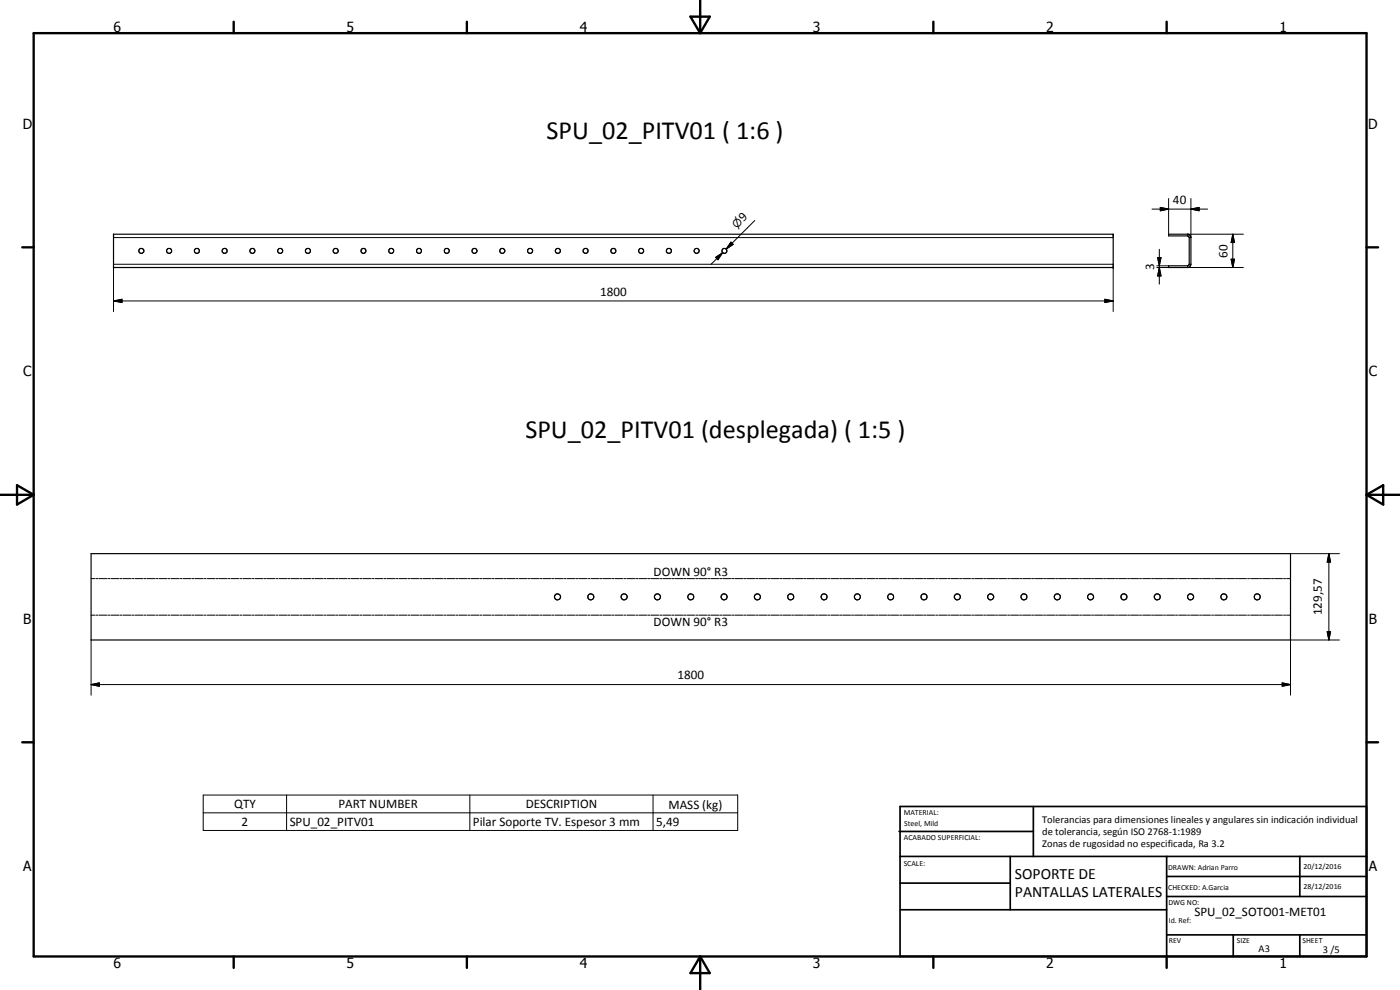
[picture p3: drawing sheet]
<svg xmlns="http://www.w3.org/2000/svg" width="420mm" height="297mm" viewBox="0 0 420 297" stroke-linecap="round" stroke-linejoin="round" font-family="sans-serif">
<g fill="none" stroke="#000" stroke-width=".35">
<path d="M34.1 70.3h300v10h-300zM350.7 70.3h5.9l.6 .4 .2 .6v8l-.4 .8-.4 .2h-5.9v-.5h5.8l.4-.5v-8l-.2-.4-6-.1zM27.3 166.1h360v25.9h-360z"/>
<circle cx="42.4" cy="75.3" r=".76"/>
<circle cx="50.8" cy="75.3" r=".76"/>
<circle cx="59.1" cy="75.3" r=".74"/>
<circle cx="67.4" cy="75.3" r=".76"/>
<circle cx="75.7" cy="75.3" r=".75"/>
<circle cx="84.1" cy="75.3" r=".75"/>
<circle cx="92.4" cy="75.3" r=".76"/>
<circle cx="100.7" cy="75.3" r=".74"/>
<circle cx="109.1" cy="75.3" r=".74"/>
<circle cx="117.4" cy="75.3" r=".75"/>
<circle cx="125.8" cy="75.3" r=".74"/>
<circle cx="134.1" cy="75.3" r=".75"/>
<circle cx="142.4" cy="75.3" r=".74"/>
<circle cx="150.8" cy="75.3" r=".76"/>
<circle cx="159.1" cy="75.3" r=".76"/>
<circle cx="167.4" cy="75.3" r=".74"/>
<circle cx="175.7" cy="75.3" r=".76"/>
<circle cx="184.1" cy="75.3" r=".75"/>
<circle cx="192.4" cy="75.3" r=".75"/>
<circle cx="200.7" cy="75.3" r=".76"/>
<circle cx="209.1" cy="75.3" r=".74"/>
<circle cx="217.4" cy="75.3" r=".75"/>
<circle cx="167.3" cy="179.1" r=".91"/>
<circle cx="177.3" cy="179.1" r=".9"/>
<circle cx="187.3" cy="179.1" r=".9"/>
<circle cx="197.3" cy="179.1" r=".91"/>
<circle cx="207.3" cy="179.1" r=".91"/>
<circle cx="217.3" cy="179.1" r=".89"/>
<circle cx="227.3" cy="179.1" r=".9"/>
<circle cx="237.3" cy="179.1" r=".91"/>
<circle cx="247.3" cy="179.1" r=".91"/>
<circle cx="257.3" cy="179.1" r=".89"/>
<circle cx="267.3" cy="179.1" r=".9"/>
<circle cx="277.3" cy="179.1" r=".91"/>
<circle cx="287.3" cy="179.1" r=".89"/>
<circle cx="297.3" cy="179.1" r=".92"/>
<circle cx="307.3" cy="179.1" r=".9"/>
<circle cx="317.3" cy="179.1" r=".9"/>
<circle cx="327.3" cy="179.1" r=".9"/>
<circle cx="337.3" cy="179.1" r=".92"/>
<circle cx="347.3" cy="179.1" r=".91"/>
<circle cx="357.3" cy="179.1" r=".89"/>
<circle cx="367.3" cy="179.1" r=".9"/>
<circle cx="377.3" cy="179.1" r=".92"/>
</g>
<g fill="#000">
<circle cx="34.1" cy="70.3" r=".18"/>
<circle cx="334.1" cy="70.3" r=".18"/>
<circle cx="34.1" cy="80.3" r=".18"/>
<circle cx="334.1" cy="80.3" r=".18"/>
</g>
<g fill="none" stroke="#000" stroke-width=".3">
<path d="M350.7 59.6v10.7M357.4 59.6v11.7h-.5M34.1 71.3h300M34.1 79.3h300M214.8 77.2l2.1-1.4-1.4 2.1zM216.9 75.8l-3.6 3.5M219.4 72.6l.6 .7-2 1.4zM219.7 73l-1.7 1.7M226.5 66.2l-8.5 8.5M345.7 62.7h16.7M347.2 79.8h3.5M347.4 77.3h1l-.5 2.5z"/>
<path d="M347.9 74.8v10.5M348.2 62.2l2.5 .5-2.5 .5zM356.4 79.8v.5h16.8M356.9 79.3h.5M357.4 62.7l2.5-.5v1zM369.5 77.8h1l-.5 2.5zM370 70.3l.5 2.5h-1zM370 70.3v10M373.2 70.3h-16.8v.5M34.1 90.3l2.5-.5v1zM34.1 90.3h300M34.1 80.3v13.2"/>
<path d="M331.6 89.8l2.5 .5-2.5 .5zM334.1 80.3v13.2M347.2 80.3h3.5M347.9 80.3l.5 2.5h-1zM27.3 173.6h1.2M28.8 173.6h.6M29.7 173.6h2.4M32.4 173.6h.6M33.3 173.6h2.4M36 173.6h.6M36.9 173.6h2.4M39.6 173.6h.6"/>
<path d="M40.5 173.6h2.4M43.2 173.6h.6M44.1 173.6h2.4M46.8 173.6h.6M47.7 173.6h2.4M50.4 173.6h.6M51.3 173.6h2.4M54 173.6h.6M54.9 173.6h2.4M57.6 173.6h.6M58.5 173.6h2.4M61.2 173.6h.6"/>
<path d="M62.1 173.6h2.4M64.8 173.6h.6M65.7 173.6h2.4M68.4 173.6h.6M69.3 173.6h2.4M72 173.6h.6M72.9 173.6h2.4M75.6 173.6h.6M76.5 173.6h2.4M79.2 173.6h.6M80.1 173.6h2.4M82.8 173.6h.6"/>
<path d="M83.7 173.6h2.4M86.4 173.6h.6M87.3 173.6h2.4M90 173.6h.6M90.9 173.6h2.4M93.6 173.6h.6M94.5 173.6h2.4M97.2 173.6h.6M98.1 173.6h2.4M100.8 173.6h.6M101.7 173.6h2.4M104.4 173.6h.6"/>
<path d="M105.3 173.6h2.4M108 173.6h.6M108.9 173.6h2.4M111.6 173.6h.6M112.5 173.6h2.4M115.2 173.6h.6M116.1 173.6h2.4M118.8 173.6h.6M119.7 173.6h2.4M122.4 173.6h.6M123.3 173.6h2.4M126 173.6h.6"/>
<path d="M126.9 173.6h2.4M129.6 173.6h.6M130.5 173.6h2.4M133.2 173.6h.6M134.1 173.6h2.4M136.8 173.6h.6M137.7 173.6h2.4M140.4 173.6h.6M141.3 173.6h2.4M144 173.6h.6M144.9 173.6h2.4M147.6 173.6h.6"/>
<path d="M148.5 173.6h2.4M151.2 173.6h.6M152.1 173.6h2.4M154.8 173.6h.6M155.7 173.6h2.4M158.4 173.6h.6M159.3 173.6h2.4M162 173.6h.6M162.9 173.6h2.4M165.6 173.6h.6M166.5 173.6h2.4M169.2 173.6h.6"/>
<path d="M170.1 173.6h2.4M172.8 173.6h.6M173.7 173.6h2.4M176.4 173.6h.6M177.3 173.6h2.4M180 173.6h.6M180.9 173.6h2.4M183.6 173.6h.6M184.5 173.6h2.4M187.2 173.6h.6M188.1 173.6h2.4M190.8 173.6h.6"/>
<path d="M191.7 173.6h2.4M194.4 173.6h.6M195.3 173.6h2.4M198 173.6h.6M198.9 173.6h2.4M201.6 173.6h.6M202.5 173.6h2.4M205.2 173.6h.6M206.1 173.6h2.4M208.8 173.6h.6M209.7 173.6h2.4M212.4 173.6h.6"/>
<path d="M213.3 173.6h2.4M216 173.6h.6M216.9 173.6h2.4M219.6 173.6h.6M220.5 173.6h2.4M223.2 173.6h.6M224.1 173.6h2.4M226.8 173.6h.6M227.7 173.6h2.4M230.4 173.6h.6M231.3 173.6h2.4M234 173.6h.6"/>
<path d="M234.9 173.6h2.4M237.6 173.6h.6M238.5 173.6h2.4M241.2 173.6h.6M242.1 173.6h2.4M244.8 173.6h.6M245.7 173.6h2.4M248.4 173.6h.6M249.3 173.6h2.4M252 173.6h.6M252.9 173.6h2.4M255.6 173.6h.6"/>
<path d="M256.5 173.6h2.4M259.2 173.6h.6M260.1 173.6h2.4M262.8 173.6h.6M263.7 173.6h2.4M266.4 173.6h.6M267.3 173.6h2.4M270 173.6h.6M270.9 173.6h2.4M273.6 173.6h.6M274.5 173.6h2.4M277.2 173.6h.6"/>
<path d="M278.1 173.6h2.4M280.8 173.6h.6M281.7 173.6h2.4M284.4 173.6h.6M285.3 173.6h2.4M288 173.6h.6M288.9 173.6h2.4M291.6 173.6h.6M292.5 173.6h2.4M295.2 173.6h.6M296.1 173.6h2.4M298.8 173.6h.6"/>
<path d="M299.7 173.6h2.4M302.4 173.6h.6M303.3 173.6h2.4M306 173.6h.6M306.9 173.6h2.4M309.6 173.6h.6M310.5 173.6h2.4M313.2 173.6h.6M314.1 173.6h2.4M316.8 173.6h.6M317.7 173.6h2.4M320.4 173.6h.6"/>
<path d="M321.3 173.6h2.4M324 173.6h.6M324.9 173.6h2.4M327.6 173.6h.6M328.5 173.6h2.4M331.2 173.6h.6M332.1 173.6h2.4M334.8 173.6h.6M335.7 173.6h2.4M338.4 173.6h.6M339.3 173.6h2.4M342 173.6h.6"/>
<path d="M342.9 173.6h2.4M345.6 173.6h.6M346.5 173.6h2.4M349.2 173.6h.6M350.1 173.6h2.4M352.8 173.6h.6M353.7 173.6h2.4M356.4 173.6h.6M357.3 173.6h2.4M360 173.6h.6M360.9 173.6h2.4M363.6 173.6h.6"/>
<path d="M364.5 173.6h2.4M367.2 173.6h.6M368.1 173.6h2.4M370.8 173.6h.6M371.7 173.6h2.4M374.4 173.6h.6M375.3 173.6h2.4M378 173.6h.6M378.9 173.6h2.4M381.6 173.6h.6M382.5 173.6h2.4M385.2 173.6h.6"/>
<path d="M386.1 173.6h1.2M387.3 166.1h14.7M398.8 166.1l.5 2.6h-1zM398.8 166.1v25.9M27.3 184.6h1.2M27.3 192v16.6M28.8 184.6h.6M29.7 184.6h2.4M32.4 184.6h.6M33.3 184.6h2.4M36 184.6h.6M36.9 184.6h2.4"/>
<path d="M39.6 184.6h.6M40.5 184.6h2.4M43.2 184.6h.6M44.1 184.6h2.4M46.8 184.6h.6M47.7 184.6h2.4M50.4 184.6h.6M51.3 184.6h2.4M54 184.6h.6M54.9 184.6h2.4M57.6 184.6h.6M58.5 184.6h2.4"/>
<path d="M61.2 184.6h.6M62.1 184.6h2.4M64.8 184.6h.6M65.7 184.6h2.4M68.4 184.6h.6M69.3 184.6h2.4M72 184.6h.6M72.9 184.6h2.4M75.6 184.6h.6M76.5 184.6h2.4M79.2 184.6h.6M80.1 184.6h2.4"/>
<path d="M82.8 184.6h.6M83.7 184.6h2.4M86.4 184.6h.6M87.3 184.6h2.4M90 184.6h.6M90.9 184.6h2.4M93.6 184.6h.6M94.5 184.6h2.4M97.2 184.6h.6M98.1 184.6h2.4M100.8 184.6h.6M101.7 184.6h2.4"/>
<path d="M104.4 184.6h.6M105.3 184.6h2.4M108 184.6h.6M108.9 184.6h2.4M111.6 184.6h.6M112.5 184.6h2.4M115.2 184.6h.6M116.1 184.6h2.4M118.8 184.6h.6M119.7 184.6h2.4M122.4 184.6h.6M123.3 184.6h2.4"/>
<path d="M126 184.6h.6M126.9 184.6h2.4M129.6 184.6h.6M130.5 184.6h2.4M133.2 184.6h.6M134.1 184.6h2.4M136.8 184.6h.6M137.7 184.6h2.4M140.4 184.6h.6M141.3 184.6h2.4M144 184.6h.6M144.9 184.6h2.4"/>
<path d="M147.6 184.6h.6M148.5 184.6h2.4M151.2 184.6h.6M152.1 184.6h2.4M154.8 184.6h.6M155.7 184.6h2.4M158.4 184.6h.6M159.3 184.6h2.4M162 184.6h.6M162.9 184.6h2.4M165.6 184.6h.6M166.5 184.6h2.4"/>
<path d="M169.2 184.6h.6M170.1 184.6h2.4M172.8 184.6h.6M173.7 184.6h2.4M176.4 184.6h.6M177.3 184.6h2.4M180 184.6h.6M180.9 184.6h2.4M183.6 184.6h.6M184.5 184.6h2.4M187.2 184.6h.6M188.1 184.6h2.4"/>
<path d="M190.8 184.6h.6M191.7 184.6h2.4M194.4 184.6h.6M195.3 184.6h2.4M198 184.6h.6M198.9 184.6h2.4M201.6 184.6h.6M202.5 184.6h2.4M205.2 184.6h.6M206.1 184.6h2.4M208.8 184.6h.6M209.7 184.6h2.4"/>
<path d="M212.4 184.6h.6M213.3 184.6h2.4M216 184.6h.6M216.9 184.6h2.4M219.6 184.6h.6M220.5 184.6h2.4M223.2 184.6h.6M224.1 184.6h2.4M226.8 184.6h.6M227.7 184.6h2.4M230.4 184.6h.6M231.3 184.6h2.4"/>
<path d="M234 184.6h.6M234.9 184.6h2.4M237.6 184.6h.6M238.5 184.6h2.4M241.2 184.6h.6M242.1 184.6h2.4M244.8 184.6h.6M245.7 184.6h2.4M248.4 184.6h.6M249.3 184.6h2.4M252 184.6h.6M252.9 184.6h2.4"/>
<path d="M255.6 184.6h.6M256.5 184.6h2.4M259.2 184.6h.6M260.1 184.6h2.4M262.8 184.6h.6M263.7 184.6h2.4M266.4 184.6h.6M267.3 184.6h2.4M270 184.6h.6M270.9 184.6h2.4M273.6 184.6h.6M274.5 184.6h2.4"/>
<path d="M277.2 184.6h.6M278.1 184.6h2.4M280.8 184.6h.6M281.7 184.6h2.4M284.4 184.6h.6M285.3 184.6h2.4M288 184.6h.6M288.9 184.6h2.4M291.6 184.6h.6M292.5 184.6h2.4M295.2 184.6h.6M296.1 184.6h2.4"/>
<path d="M298.8 184.6h.6M299.7 184.6h2.4M302.4 184.6h.6M303.3 184.6h2.4M306 184.6h.6M306.9 184.6h2.4M309.6 184.6h.6M310.5 184.6h2.4M313.2 184.6h.6M314.1 184.6h2.4M316.8 184.6h.6M317.7 184.6h2.4"/>
<path d="M320.4 184.6h.6M321.3 184.6h2.4M324 184.6h.6M324.9 184.6h2.4M327.6 184.6h.6M328.5 184.6h2.4M331.2 184.6h.6M332.1 184.6h2.4M334.8 184.6h.6M335.7 184.6h2.4M338.4 184.6h.6M339.3 184.6h2.4"/>
<path d="M342 184.6h.6M342.9 184.6h2.4M345.6 184.6h.6M346.5 184.6h2.4M349.2 184.6h.6M350.1 184.6h2.4M352.8 184.6h.6M353.7 184.6h2.4M356.4 184.6h.6M357.3 184.6h2.4M360 184.6h.6M360.9 184.6h2.4"/>
<path d="M363.6 184.6h.6M364.5 184.6h2.4M367.2 184.6h.6M368.1 184.6h2.4M370.8 184.6h.6M371.7 184.6h2.4M374.4 184.6h.6M375.3 184.6h2.4M378 184.6h.6M378.9 184.6h2.4M381.6 184.6h.6M382.5 184.6h2.4"/>
<path d="M385.2 184.6h.6M386.1 184.6h1.2M398.3 189.5h1l-.5 2.5zM402 192h-14.7v16.6M27.3 205.4l2.5-.5v1zM27.3 205.4h360M384.8 204.9l2.5 .5-2.5 .5zM61 238.5h160.4v10.7h-160.4zM86 238.5v10.7M141 238.5v10.7M196 238.5v10.7M61 243.9h160.4"/>
</g>
<g fill="none" stroke="#000" stroke-width=".71">
<path d="M10.1 9.9h400v277.1h-400zM70.1 6.5v3.4M140.1 6.5v3.4M207.2 5h5.8l-2.9 4.9zM210.1 0v9.9M280.1 6.5v3.4M350.1 6.5v3.4M6.7 74.2h3.4M410.1 74.2h3.5M.1 148.5h10M5.1 145.6l5 2.9-5 2.9zM410.1 148.5h10"/>
<path d="M410.1 148.5l5-2.9v5.8zM6.7 222.7h3.4M410.1 222.7h3.5M70.1 287v3.4M140.1 287v3.4M210.1 287v10M210.1 287l2.9 5h-5.8zM280.1 287v3.4M350.1 287v3.4"/>
</g>
<g fill="none" stroke="#000" stroke-width=".51">
<path d="M269.8 249.5h40.3M270.1 242h140v45h-140zM270.1 257h140M303.2 257v16M310.1 242v15M350.1 257v30M390.1 257v12M270.1 265h33.1M270.1 273h80M350.1 269h60M350.1 263h60M350.1 280.5h60"/>
<path d="M370.1 280.5v6.5M390.1 280.5v6.5"/>
</g>
<g fill="#000">
<path d="M214.8 77.2l2.1-1.4-1.4 2.1zM219.4 72.6l.6 .7-2 1.4zM347.4 77.3h1l-.5 2.5zM348.2 62.2l2.5 .5-2.5 .5zM357.4 62.7l2.5-.5v1zM369.5 77.8h1l-.5 2.5zM370 70.3l.5 2.5h-1zM34.1 90.3l2.5-.5v1zM331.6 89.8l2.5 .5-2.5 .5zM347.9 80.3l.5 2.5h-1zM398.8 166.1l.5 2.6h-1zM398.3 189.5h1l-.5 2.5z"/>
<path d="M27.3 205.4l2.5-.5v1zM384.8 204.9l2.5 .5-2.5 .5z"/>
</g>
<g font-size="7.9">
<text x="164" y="41.6">SPU_02_PITV01 ( 1:6 )</text>
<text x="157.7" y="131.5">SPU_02_PITV01 (desplegada) ( 1:5 )</text>
</g>
<g font-size="4.7">
<text x="304.6" y="263.8">SOPORTE DE</text>
<text x="304.6" y="269.2">PANTALLAS LATERALES</text>
</g>
<g font-size="4.2">
<text x="34" y="9.6">6</text>
<text x="104" y="9.6">5</text>
<text x="174" y="9.6">4</text>
<text x="244" y="9.6">3</text>
<text x="314" y="9.6">2</text>
<text x="384" y="9.6">1</text>
<text x="6.8" y="38.7">D</text>
<text x="410.6" y="38.7">D</text>
<text x="7" y="112.9">C</text>
<text x="410.8" y="112.9">C</text>
<text x="7" y="187.1">B</text>
<text x="410.8" y="187.1">B</text>
<text x="7" y="261.4">A</text>
<text x="410.8" y="261.4">A</text>
<text x="34" y="290.4">6</text>
<text x="104" y="290.4">5</text>
<text x="174" y="290.4">4</text>
<text x="244" y="290.4">3</text>
<text x="314" y="290.4">2</text>
<text x="384" y="290.4">1</text>
</g>
<g font-size="3.9">
<text x="352" y="61.2">40</text>
<text x="223.1" y="66.6" transform="rotate(-45 223.1 66.6)">9</text>
<text x="368.4" y="77.3" transform="rotate(-90 368.4 77.3)">60</text>
<text x="346.4" y="81.1" transform="rotate(-90 346.4 81.1)">3</text>
<text x="180.1" y="88.7">1800</text>
<text x="196.2" y="172.8">DOWN 90° R3</text>
<text x="396.7" y="184.6" transform="rotate(-90 396.7 184.6)">129,57</text>
<text x="196.2" y="188">DOWN 90° R3</text>
<text x="203.4" y="203.8">1800</text>
<text x="70.3" y="242.5">QTY</text>
<text x="101.5" y="242.5">PART NUMBER</text>
<text x="157.8" y="242.5">DESCRIPTION</text>
<text x="200.6" y="242.6">MASS (kg)</text>
<text x="72.5" y="247.8">2</text>
<text x="86.9" y="247.8">SPU_02_PITV01</text>
<text x="141.9" y="247.9">Pilar Soporte TV. Espesor 3 mm</text>
<text x="196.9" y="247.8">5,49</text>
<text x="358.5" y="275">SPU_02_SOTO01-MET01</text>
</g>
<text font-size="3.3" x="221.1" y="68.6" transform="rotate(-45 221.1 68.6)">⌀</text>
<g font-size="3.1">
<text x="312.7" y="246.8">Tolerancias para dimensiones lineales y angulares sin indicación individual</text>
<text x="312.7" y="250.4">de tolerancia, según ISO 2768-1:1989</text>
<text x="312.7" y="254">Zonas de rugosidad no especificada, Ra 3.2</text>
<text x="377.7" y="285.6">A3</text>
<text x="397" y="285.9">3 /5</text>
</g>
<g font-size="2.4">
<text x="271.2" y="244.4">MATERIAL:</text>
<text x="271.3" y="252">ACABADO SUPERFICIAL:</text>
<text x="271.4" y="247.9">Steel, Mild</text>
<text x="271.2" y="259.7">SCALE:</text>
<text x="350.6" y="261">DRAWN: Adrian Parro</text>
<text x="391.2" y="260.6">20/12/2016</text>
<text x="350.6" y="267">CHECKED: A.Garcia</text>
<text x="391.2" y="266.7">28/12/2016</text>
<text x="350.6" y="271.4">DWG NO:</text>
<text x="350.8" y="276.9">Id. Ref:</text>
<text x="350.8" y="282.8">REV</text>
<text x="371.2" y="282.9">SIZE</text>
<text x="390.9" y="282.9">SHEET</text>
</g>
</svg>
